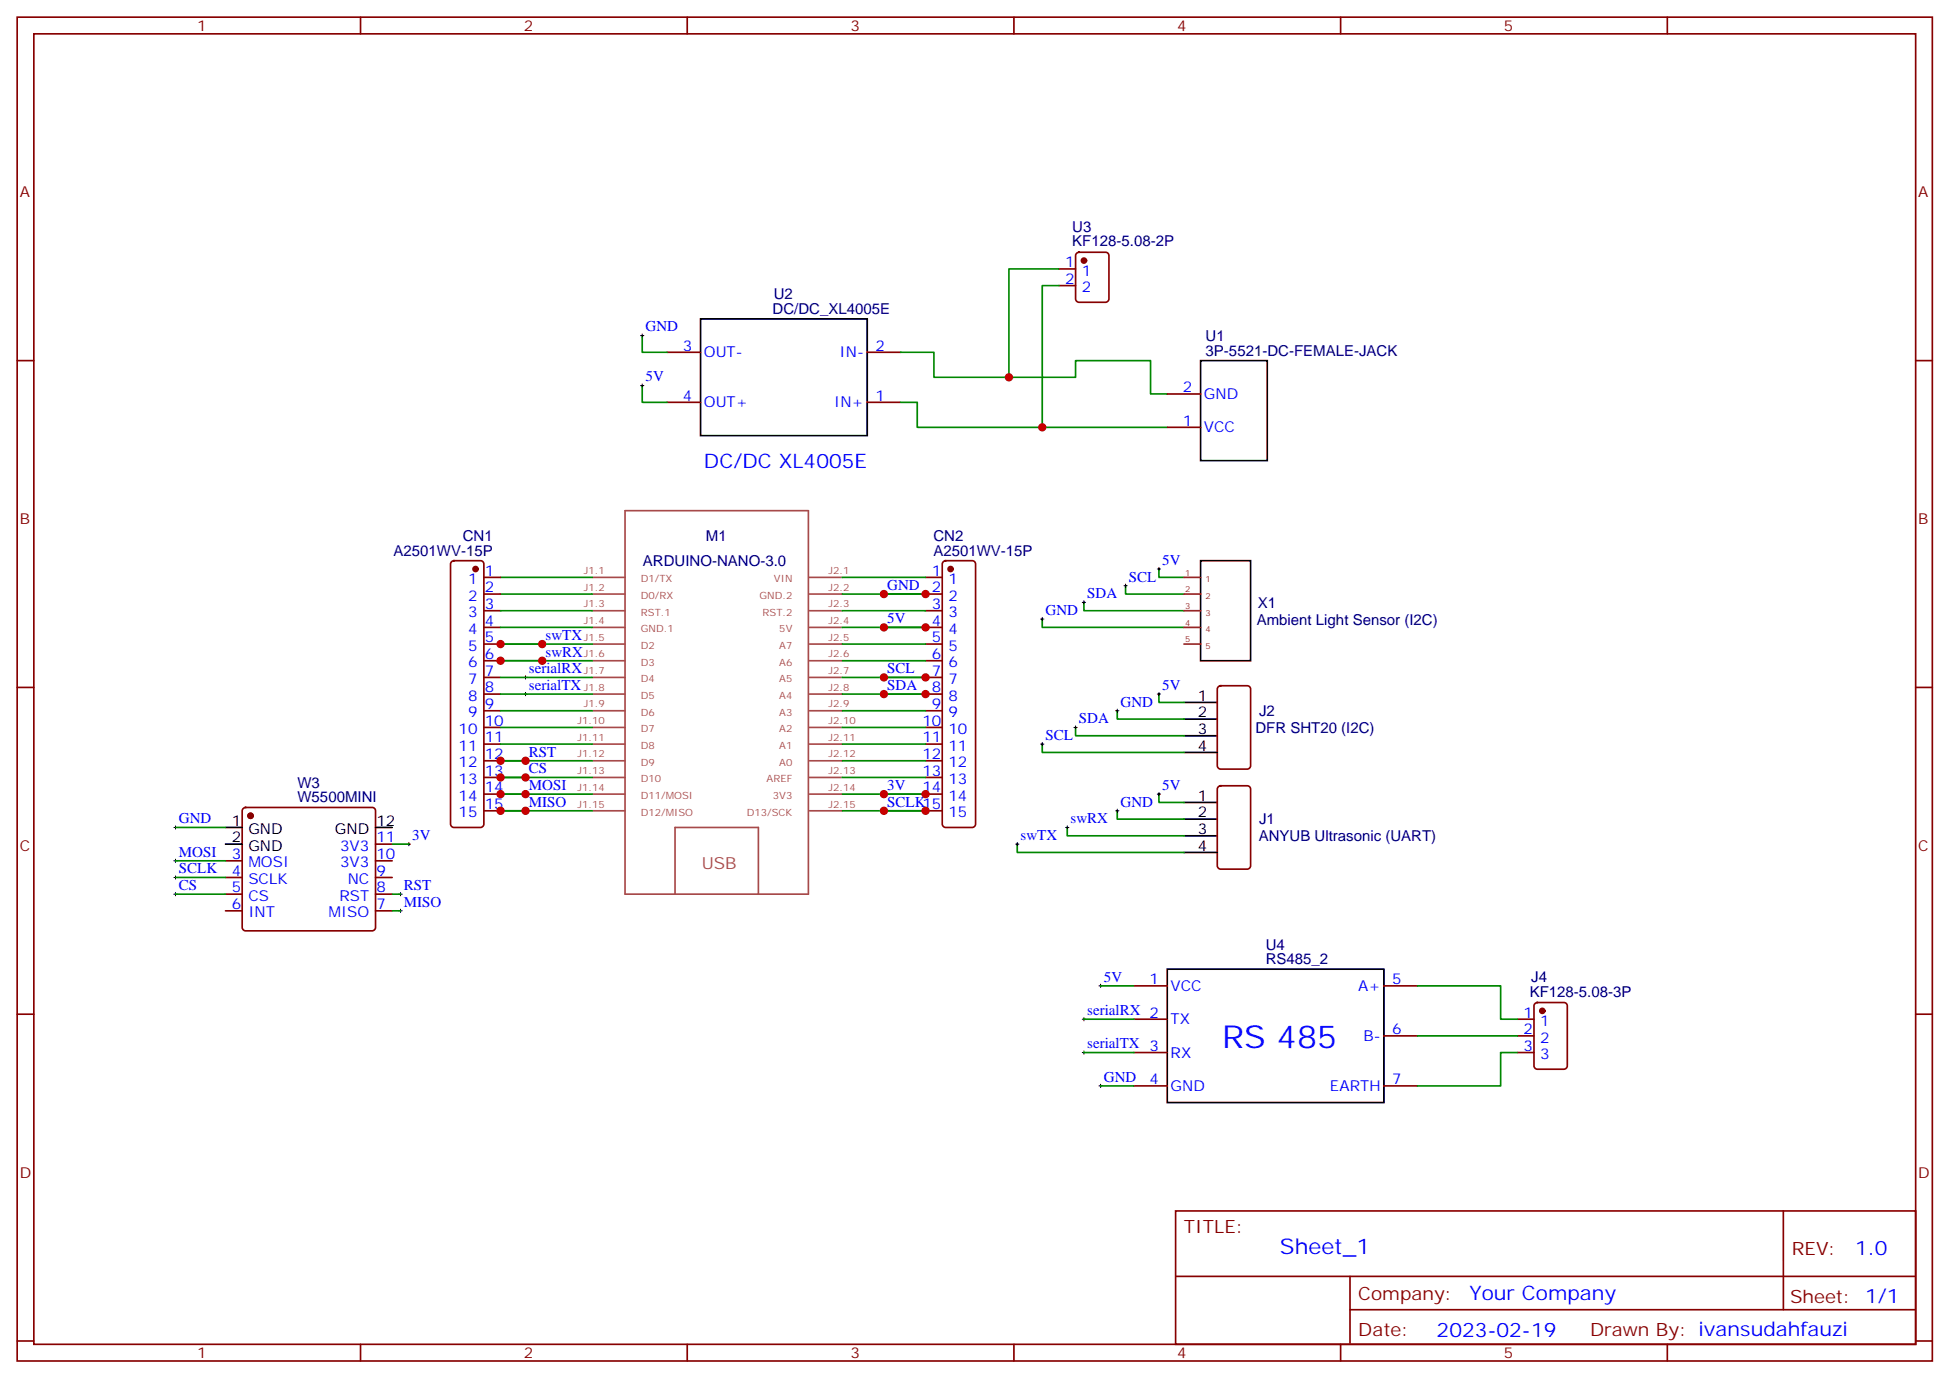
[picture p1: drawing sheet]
<svg xmlns="http://www.w3.org/2000/svg" width="413mm" height="292mm" viewBox="0 0 413 292" stroke-linecap="round" stroke-linejoin="round" font-family="sans-serif">
<g fill="none" stroke="#870000" stroke-width=".35">
<path d="M3.6 3.6h405.4v284.4h-405.4zM7.2 7.2h398.2v277.2h-398.2zM76.3 3.6v3.6M145.5 3.6v3.6M214.6 3.6v3.6M283.7 3.6v3.6M352.9 3.6v3.6M224.1 56.9h3.5M227.9 53.6l.5-.2h5.6a.71 .71 0 0 1 .7 .7v9.2a.76 .76 0 0 1-.7 .7h-5.6a.76 .76 0 0 1-.8-.7v-9.2zM3.6 76.3h3.6M141.2 74.5h7.1M183.6 74.5h7"/>
<path d="M224.1 60.4h3.5M405.4 76.3h3.6M141.2 85.1h7.1M183.6 85.1h7M247.1 90.4h7M247.1 83.4h7M95.6 118.8l.5-.2h5.6a.71 .71 0 0 1 .7 .7v55.1a.76 .76 0 0 1-.7 .7h-5.6a.76 .76 0 0 1-.7-.7v-55.1zM199.7 118.8l.4-.2h5.7a.71 .71 0 0 1 .7 .7v55.1a.76 .76 0 0 1-.7 .7h-5.7a.76 .76 0 0 1-.7-.7v-55.1zM102.4 122.2h3.5M102.4 125.7h3.5M102.4 129.2h3.5M102.4 132.8h3.5"/>
<path d="M102.4 136.3h3.5M102.4 139.8h3.5M195.9 122.2h3.5M195.9 125.7h3.5M195.9 129.2h3.5M195.9 132.8h3.5M195.9 136.3h3.5M195.9 139.8h3.5M3.6 145.5h3.6M102.4 143.3h3.5M102.4 146.9h3.5M102.4 150.4h3.5"/>
<path d="M102.4 153.9h3.5M102.4 157.4h3.5M195.9 143.3h3.5M195.9 146.9h3.5M195.9 150.4h3.5M195.9 153.9h3.5M195.9 157.4h3.5M257.9 145.3l.4-.2h5.7a.71 .71 0 0 1 .7 .7v16.2a.76 .76 0 0 1-.7 .7h-5.7a.76 .76 0 0 1-.7-.7v-16.2zM405.4 145.5h3.6M51.5 171.1l.5-.2h26.8a.71 .71 0 0 1 .7 .7v24.7a.76 .76 0 0 1-.7 .7h-26.8a.76 .76 0 0 1-.7-.7v-24.7zM79.5 178.6h3.5M102.4 161h3.5"/>
<path d="M102.4 164.5h3.5M102.4 168h3.5M102.4 171.6h3.5M195.9 161h3.5M195.9 164.5h3.5M195.9 168h3.5M195.9 171.6h3.5M257.9 166.5l.4-.2h5.7a.71 .71 0 0 1 .7 .7v16.2a.76 .76 0 0 1-.7 .7h-5.7a.76 .76 0 0 1-.7-.7v-16.2zM47.7 182.1h3.6M47.7 185.7h3.6M47.7 189.2h3.6M47.7 192.7h3.6"/>
<path d="M79.5 182.1h3.5M79.5 185.7h3.5M79.5 189.2h3.5M79.5 192.7h3.5M3.6 214.6h3.6M240 208.6h7.1M240 215.7h7.1M292.9 208.6h7.1M292.9 219.2h7.1M321.1 215.7h3.6M321.1 219.2h3.6M324.9 212.3l.5-.2h5.6a.71 .71 0 0 1 .7 .7v12.7a.76 .76 0 0 1-.7 .7h-5.6a.76 .76 0 0 1-.7-.7v-12.7z"/>
<path d="M405.4 214.6h3.6M240 222.7h7.1M240 229.8h7.1M292.9 229.8h7.1M321.1 222.7h3.6M248.8 256.2h156.6v28.2h-156.6zM377.4 256.2v20.9M248.8 270.1h156.5M285.7 277.1h119.6M285.7 270.1v14.1M3.6 283.7h3.6M76.3 284.4v3.6"/>
<path d="M145.5 284.4v3.6M214.6 284.4v3.6M283.7 284.4v3.6M352.9 284.4v3.6M405.4 283.7h3.6"/>
</g>
<g fill="none" stroke="#a64a4a" stroke-width=".35">
<path d="M132.3 108.1h38.8v81.1h-38.8zM125.3 122.2h7M125.3 125.7h7M125.3 129.2h7M125.3 132.8h7M125.3 136.3h7M125.3 139.8h7M171.3 122.2h7M171.3 125.7h7M171.3 129.2h7M171.3 132.8h7M171.3 136.3h7"/>
<path d="M171.3 139.8h7M125.3 143.3h7M125.3 146.9h7M125.3 150.4h7M125.3 153.9h7M125.3 157.4h7M171.3 143.3h7M171.3 146.9h7M171.3 150.4h7M171.3 153.9h7M171.3 157.4h7M125.3 161h7"/>
<path d="M125.3 164.5h7M125.3 168h7M125.3 171.6h7M171.3 161h7M171.3 164.5h7M171.3 168h7M171.3 171.6h7M142.9 189.2v-14.1h17.6v14.1"/>
</g>
<g fill="none" stroke="#000" stroke-width=".35">
<path d="M148.3 67.5h35.3v24.7h-35.3zM254.1 76.3h14.1v21.2h-14.1zM254.1 118.6h10.6v21.2h-10.6zM250.6 155.7h7M250.6 152.2h7M250.6 148.6h7M250.6 159.2h7M47.7 175.1h3.6M47.7 178.6h3.6M79.5 175.1h3.5M250.6 176.8h7M250.6 173.3h7"/>
<path d="M250.6 169.8h7M250.6 180.4h7M247.1 205.1h45.8v28.2h-45.8z"/>
</g>
<g fill="none" stroke="#008700" stroke-width=".35">
<path d="M224.1 56.9h-10.6v22.9M135.9 71v3.5h5.3M190.6 74.5h7.1v5.3h29.9v-3.5h15.9v7.1h3.6M224.1 60.4h-3.5v30M135.9 81.6v3.5h5.3M190.6 85.1h3.5v5.3h53M105.9 122.2h19.4M105.9 125.7h19.4M105.9 132.8h19.4M105.9 136.3h19.4M105.9 139.8h19.4M105.9 129.2h19.4"/>
<path d="M178.3 122.2h17.6M178.3 125.7h17.6M178.3 132.8h17.6M178.3 136.3h17.6M178.3 139.8h17.6M178.3 129.2h17.6M220.6 131v1.8h30M229.4 127.5v1.7h21.2M238.2 123.9v1.8h12.4M245.3 120.4v1.8h5.3M105.9 143.3h19.4M105.9 146.9h19.4"/>
<path d="M105.9 150.4h19.4M105.9 153.9h19.4M105.9 157.4h19.4M178.3 143.3h17.6M178.3 146.9h17.6M178.3 150.4h17.6M178.3 153.9h17.6M178.3 157.4h17.6M220.6 157.4v1.8h30M227.6 153.9v1.8h23M236.5 150.4v1.8h14.1M245.3 146.9v1.7h5.3"/>
<path d="M37.1 175.1h10.6M83 178.6h3.5M105.9 168h19.4M105.9 171.6h19.4M105.9 161h19.4M105.9 164.5h19.4M178.3 168h17.6M178.3 171.6h17.6M178.3 161h17.6M178.3 164.5h17.6M215.3 178.6v1.8h35.3M225.9 175.1v1.7h24.7"/>
<path d="M236.5 171.6v1.7h14.1M245.3 168v1.8h5.3M37.1 182.1h10.6M37.1 185.7h10.6M37.1 189.2h10.6M83 189.2h1.8M83 192.7h1.8M229.4 215.7h10.6M232.9 208.6h7.1M300 208.6h17.6v7.1h3.5M300 219.2h21.1M229.4 222.7h10.6"/>
<path d="M232.9 229.8h7.1M321.1 222.7h-3.5v7.1h-17.6"/>
</g>
<path d="M250.6 132.8h3.5M250.6 129.2h3.5M250.6 125.7h3.5M250.6 122.2h3.5M250.6 136.3h3.5" fill="none" stroke="#8c2424" stroke-width=".35"/>
<g fill="none" stroke="#000" stroke-width=".21">
<path d="M135.6 71h.7M135.9 70.7v.7M135.6 81.6h.7M135.9 81.2v.8M114.4 139.8h.7M114.4 136.3h.7M114.8 135.9v.7M114.8 139.5v.7M186.7 132.8h.7M186.7 125.7h.7M187.1 125.3v.7M187.1 132.4v.7"/>
<path d="M220.2 131h.7M220.6 130.6v.7M229.1 127.5h.7M229.4 127.1v.7M237.9 123.9h.7M238.2 123.6v.7M244.9 120.4h.7M245.3 120.1v.7M110.9 146.9h.7M110.9 143.3h.7M111.2 143v.7M111.2 146.5v.7"/>
<path d="M186.7 146.9h.7M186.7 143.3h.7M187.1 143v.7M187.1 146.5v.7M220.2 157.4h.7M220.6 157.1v.7M227.3 153.9h.7M227.6 153.6v.7M236.1 150.4h.7M236.5 150v.7M244.9 146.9h.7M245.3 146.5v.7"/>
<path d="M36.8 175.1h.7M37.1 174.7v.7M86.2 178.6h.7M86.5 178.3v.7M110.9 168h.7M110.9 171.6h.7M110.9 164.5h.7M110.9 161h.7M111.2 160.6v.7M111.2 164.1v.8M111.2 167.7v.7M111.2 171.2v.7"/>
<path d="M186.7 168h.7M186.7 171.6h.7M187.1 167.7v.7M187.1 171.2v.7M214.9 178.6h.8M215.3 178.3v.7M225.5 175.1h.7M225.9 174.7v.7M236.1 171.6h.7M236.5 171.2v.7M244.9 168h.7M245.3 167.7v.7"/>
<path d="M36.8 189.2h.7M36.8 182.1h.7M36.8 185.7h.7M37.1 181.8v.7M37.1 185.3v.7M37.1 188.8v.7M84.4 189.2h.7M84.4 192.7h.7M84.8 188.8v.7M84.8 192.4v.7M229.1 215.7h.7M229.4 215.3v.7"/>
<path d="M232.6 208.6h.7M232.9 208.2v.8M229.1 222.7h.7M229.4 222.4v.7M232.6 229.8h.7M232.9 229.4v.7"/>
</g>
<g fill="#870000" stroke="#870000" stroke-width=".35">
<circle cx="53" cy="172.6" r=".53"/>
<circle cx="326.4" cy="213.9" r=".53"/>
<circle cx="100.6" cy="120.4" r=".53"/>
<circle cx="201.2" cy="120.4" r=".53"/>
<circle cx="229.4" cy="55.1" r=".53"/>
</g>
<g fill="#c00">
<circle cx="111.2" cy="161" r=".88"/>
<circle cx="111.2" cy="164.5" r=".88"/>
<circle cx="111.2" cy="168" r=".88"/>
<circle cx="111.2" cy="171.6" r=".88"/>
<circle cx="105.9" cy="136.3" r=".88"/>
<circle cx="105.9" cy="139.8" r=".88"/>
<circle cx="105.9" cy="161" r=".88"/>
<circle cx="105.9" cy="164.5" r=".88"/>
<circle cx="105.9" cy="168" r=".88"/>
<circle cx="105.9" cy="171.6" r=".88"/>
<circle cx="187.1" cy="125.7" r=".88"/>
<circle cx="187.1" cy="132.8" r=".88"/>
<circle cx="187.1" cy="143.3" r=".88"/>
<circle cx="187.1" cy="146.9" r=".88"/>
<circle cx="187.1" cy="168" r=".88"/>
<circle cx="187.1" cy="171.6" r=".88"/>
<circle cx="195.9" cy="125.7" r=".88"/>
<circle cx="195.9" cy="132.8" r=".88"/>
<circle cx="195.9" cy="143.3" r=".88"/>
<circle cx="195.9" cy="146.9" r=".88"/>
<circle cx="195.9" cy="168" r=".88"/>
<circle cx="195.9" cy="171.6" r=".88"/>
<circle cx="114.8" cy="136.3" r=".88"/>
<circle cx="114.8" cy="139.8" r=".88"/>
<circle cx="213.5" cy="79.8" r=".88"/>
<circle cx="220.6" cy="90.4" r=".88"/>
</g>
<text font-size="6.7" fill="#00f" x="258.7" y="221.8">RS 485</text>
<text font-size="4.6" fill="#00f" x="270.9" y="265.3">Sheet_1</text>
<g font-size="4.2" fill="#00f">
<text x="149" y="99">DC/DC XL4005E</text>
<text x="392.6" y="265.5">1.0</text>
<text x="311" y="275">Your Company</text>
<text x="304.1" y="282.9">2023-02-19</text>
</g>
<g font-size="3.9" fill="#800">
<text x="250.6" y="260.8">TITLE:</text>
<text x="379.2" y="265.5">REV:</text>
<text x="287.5" y="275">Company:</text>
<text x="378.9" y="275.6">Sheet: 1/1</text>
<text x="287.5" y="282.7">Date:</text>
<text x="336.5" y="282.8">Drawn By: ivansudahfauzi</text>
</g>
<text font-size="3.5" fill="#a54b4b" x="148.5" y="183.9">USB</text>
<g font-size="3.2" fill="#800">
<text x="41.7" y="6.6">1</text>
<text x="110.9" y="6.6">2</text>
<text x="180" y="6.6">3</text>
<text x="249.2" y="6.6">4</text>
<text x="318.3" y="6.6">5</text>
<text x="4.2" y="41.7">A</text>
<text x="406" y="41.7">A</text>
<text x="4.2" y="110.9">B</text>
<text x="406" y="110.9">B</text>
<text x="4.2" y="180">C</text>
<text x="406" y="180">C</text>
<text x="4.2" y="249.2">D</text>
<text x="406" y="249.2">D</text>
<text x="41.7" y="287.4">1</text>
<text x="110.9" y="287.4">2</text>
<text x="180" y="287.4">3</text>
<text x="249.2" y="287.4">4</text>
<text x="318.3" y="287.4">5</text>
</g>
<g font-size="3.2" fill="#000080">
<text x="227" y="52.2">KF128-5.08-2P</text>
<text x="227" y="49">U3</text>
<text x="163.8" y="63.2">U2</text>
<text x="163.5" y="66.4">DC/DC_XL4005E</text>
<text x="255.2" y="75.2">3P-5521-DC-FEMALE-JACK</text>
<text x="255.2" y="72.1">U1</text>
<text x="83.3" y="117.6">A2501WV-15P</text>
<text x="97.9" y="114.5">CN1</text>
<text x="136.1" y="119.8">ARDUINO-NANO-3.0</text>
<text x="149.4" y="114.5">M1</text>
<text x="197.5" y="117.6">A2501WV-15P</text>
<text x="197.5" y="114.5">CN2</text>
<text x="266.2" y="128.7">X1</text>
<text x="266" y="132.2">Ambient Light Sensor (I2C)</text>
<text x="265.7" y="155">DFR SHT20 (I2C)</text>
<text x="266.5" y="151.5">J2</text>
<text x="63" y="166.7">W3</text>
<text x="63" y="169.8">W5500MINI</text>
<text x="266.4" y="178">ANYUB Ultrasonic (UART)</text>
<text x="266.5" y="174.4">J1</text>
<text x="267.9" y="200.9">U4</text>
<text x="267.9" y="204">RS485_2</text>
<text x="324.1" y="207.8">J4</text>
<text x="323.8" y="211">KF128-5.08-3P</text>
</g>
<g font-size="3.2" fill="#00f">
<text x="225.5" y="56.6">1</text>
<text x="229" y="58.3">1</text>
<text x="225.5" y="60.1">2</text>
<text x="229" y="61.8">2</text>
<text x="136.6" y="70.1">GND</text>
<text x="144.5" y="74.2">3</text>
<text x="149" y="75.6">OUT-</text>
<text x="177.7" y="75.6">IN-</text>
<text x="185.3" y="74.2">2</text>
<text x="136.6" y="80.7">5V</text>
<text x="250.3" y="83">2</text>
<text x="144.5" y="84.8">4</text>
<text x="149" y="86.2">OUT+</text>
<text x="176.5" y="86.2">IN+</text>
<text x="185.3" y="84.8">1</text>
<text x="254.8" y="84.4">GND</text>
<text x="250.3" y="90.1">1</text>
<text x="254.8" y="91.5">VCC</text>
<text x="246" y="119.5">5V</text>
<text x="99.1" y="123.6">1</text>
<text x="102.6" y="121.8">1</text>
<text x="102.6" y="125.3">2</text>
<text x="187.8" y="124.8">GND</text>
<text x="197.2" y="121.8">1</text>
<text x="197.2" y="125.3">2</text>
<text x="200.7" y="123.6">1</text>
<text x="238.9" y="123">SCL</text>
<text x="99.1" y="127.1">2</text>
<text x="99.1" y="130.6">3</text>
<text x="102.6" y="128.9">3</text>
<text x="187.8" y="131.9">5V</text>
<text x="197.2" y="128.9">3</text>
<text x="200.7" y="127.1">2</text>
<text x="200.7" y="130.6">3</text>
<text x="221.3" y="130.1">GND</text>
<text x="230.1" y="126.6">SDA</text>
<text x="99.1" y="134.2">4</text>
<text x="99.1" y="137.7">5</text>
<text x="102.6" y="132.4">4</text>
<text x="102.6" y="135.9">5</text>
<text x="115.5" y="135.4">swTX</text>
<text x="197.2" y="132.4">4</text>
<text x="197.2" y="135.9">5</text>
<text x="200.7" y="134.2">4</text>
<text x="200.7" y="137.7">5</text>
<text x="99.1" y="141.2">6</text>
<text x="102.6" y="139.5">6</text>
<text x="102.6" y="143">7</text>
<text x="111.9" y="142.5">serialRX</text>
<text x="115.5" y="138.9">swRX</text>
<text x="187.8" y="142.5">SCL</text>
<text x="197.2" y="139.5">6</text>
<text x="197.2" y="143">7</text>
<text x="200.7" y="141.2">6</text>
<text x="99.1" y="144.7">7</text>
<text x="99.1" y="148.3">8</text>
<text x="102.6" y="146.5">8</text>
<text x="111.9" y="146">serialTX</text>
<text x="187.8" y="146">SDA</text>
<text x="197.2" y="146.5">8</text>
<text x="200.7" y="144.7">7</text>
<text x="200.7" y="148.3">8</text>
<text x="237.2" y="149.5">GND</text>
<text x="246" y="146">5V</text>
<text x="97.1" y="155.3">10</text>
<text x="99.1" y="151.8">9</text>
<text x="102.6" y="150">9</text>
<text x="102.6" y="153.6">10</text>
<text x="195.2" y="153.6">10</text>
<text x="197.2" y="150">9</text>
<text x="200.7" y="151.8">9</text>
<text x="200.7" y="155.3">10</text>
<text x="228.4" y="153">SDA</text>
<text x="97.1" y="158.9">11</text>
<text x="102.6" y="157.1">11</text>
<text x="102.6" y="160.6">12</text>
<text x="111.9" y="160.1">RST</text>
<text x="195.2" y="157.1">11</text>
<text x="195.2" y="160.6">12</text>
<text x="200.7" y="158.9">11</text>
<text x="221.3" y="156.6">SCL</text>
<text x="97.1" y="162.4">12</text>
<text x="97.1" y="165.9">13</text>
<text x="102.6" y="164.1">13</text>
<text x="102.6" y="167.7">14</text>
<text x="111.9" y="167.1">MOSI</text>
<text x="111.9" y="163.6">CS</text>
<text x="187.8" y="167.1">3V</text>
<text x="195.2" y="164.1">13</text>
<text x="195.2" y="167.7">14</text>
<text x="200.7" y="162.4">12</text>
<text x="200.7" y="165.9">13</text>
<text x="246" y="167.1">5V</text>
<text x="97.1" y="169.4">14</text>
<text x="97.1" y="173">15</text>
<text x="102.6" y="171.2">15</text>
<text x="111.9" y="170.7">MISO</text>
<text x="187.8" y="170.7">SCLK15</text>
<text x="200.7" y="169.4">14</text>
<text x="200.7" y="173">15</text>
<text x="237.2" y="170.7">GND</text>
<text x="37.9" y="174.2">GND</text>
<text x="79.7" y="178.3">11</text>
<text x="87.2" y="177.7">3V</text>
<text x="216" y="177.7">swTX</text>
<text x="226.6" y="174.2">swRX</text>
<text x="37.9" y="181.3">MOSI</text>
<text x="37.9" y="184.8">SCLK</text>
<text x="49.1" y="181.8">3</text>
<text x="49.1" y="185.3">4</text>
<text x="52.6" y="183.6">MOSI</text>
<text x="72" y="183.6">3V3</text>
<text x="72" y="180">3V3</text>
<text x="79.7" y="185.3">9</text>
<text x="79.7" y="181.8">10</text>
<text x="37.9" y="188.3">CS</text>
<text x="49.1" y="188.8">5</text>
<text x="52.6" y="187.1">SCLK</text>
<text x="52.6" y="190.6">CS</text>
<text x="71.8" y="190.6">RST</text>
<text x="73.6" y="187.1">NC</text>
<text x="79.7" y="188.8">8</text>
<text x="85.5" y="188.3">RST</text>
<text x="85.5" y="191.8">MISO</text>
<text x="49.1" y="192.4">6</text>
<text x="52.6" y="194.1">INT</text>
<text x="69.5" y="194.1">MISO</text>
<text x="79.7" y="192.4">7</text>
<text x="233.6" y="207.7">5V</text>
<text x="243.3" y="208.2">1</text>
<text x="247.8" y="209.7">VCC</text>
<text x="287.4" y="209.7">A+</text>
<text x="294.7" y="208.2">5</text>
<text x="230.1" y="214.8">serialRX 2</text>
<text x="322.5" y="215.3">1</text>
<text x="230.1" y="221.8">serialTX 3</text>
<text x="247.8" y="216.7">TX</text>
<text x="288.6" y="220.2">B-</text>
<text x="294.7" y="218.8">6</text>
<text x="322.5" y="218.8">2</text>
<text x="326" y="217.1">1</text>
<text x="326" y="220.6">2</text>
<text x="247.8" y="223.8">RX</text>
<text x="322.5" y="222.4">3</text>
<text x="326" y="224.1">3</text>
<text x="233.6" y="228.9">GND</text>
<text x="243.3" y="229.4">4</text>
<text x="247.8" y="230.8">GND</text>
<text x="281.5" y="230.8">EARTH</text>
<text x="294.7" y="229.4">7</text>
</g>
<g font-size="3.2">
<text x="253.5" y="148.3">1</text>
<text x="253.5" y="155.3">3</text>
<text x="253.5" y="151.8">2</text>
<text x="253.5" y="158.9">4</text>
<text x="253.5" y="173">2</text>
<text x="253.5" y="169.4">1</text>
<text x="49.1" y="174.7">1</text>
<text x="49.1" y="178.3">2</text>
<text x="52.6" y="176.5">GND</text>
<text x="70.9" y="176.5">GND</text>
<text x="79.7" y="174.7">12</text>
<text x="253.5" y="176.5">3</text>
<text x="52.6" y="180">GND</text>
<text x="253.5" y="180">4</text>
</g>
<g font-size="2.1" fill="#a54b4b">
<text x="123.6" y="121.5">J1.1</text>
<text x="123.6" y="125">J1.2</text>
<text x="135.6" y="123.2">D1/TX</text>
<text x="163.8" y="123.2">VIN</text>
<text x="175.4" y="121.5">J2.1</text>
<text x="175.4" y="125">J2.2</text>
<text x="123.6" y="128.5">J1.3</text>
<text x="135.6" y="126.7">D0/RX</text>
<text x="135.6" y="130.3">RST.1</text>
<text x="160.8" y="126.7">GND.2</text>
<text x="161.4" y="130.3">RST.2</text>
<text x="175.4" y="128.5">J2.3</text>
<text x="123.6" y="132.1">J1.4</text>
<text x="123.6" y="135.6">J1.5</text>
<text x="135.6" y="133.8">GND.1</text>
<text x="135.6" y="137.3">D2</text>
<text x="164.9" y="133.8">5V</text>
<text x="164.9" y="137.3">A7</text>
<text x="175.4" y="132.1">J2.4</text>
<text x="175.4" y="135.6">J2.5</text>
<text x="123.6" y="139.1">J1.6</text>
<text x="123.6" y="142.6">J1.7</text>
<text x="135.6" y="140.8">D3</text>
<text x="164.9" y="140.8">A6</text>
<text x="175.4" y="139.1">J2.6</text>
<text x="175.4" y="142.6">J2.7</text>
<text x="123.6" y="146.2">J1.8</text>
<text x="123.6" y="149.7">J1.9</text>
<text x="135.6" y="144.4">D4</text>
<text x="135.6" y="147.9">D5</text>
<text x="164.9" y="144.4">A5</text>
<text x="164.9" y="147.9">A4</text>
<text x="175.4" y="146.2">J2.8</text>
<text x="175.4" y="149.7">J2.9</text>
<text x="122.2" y="153.2">J1.10</text>
<text x="135.6" y="151.4">D6</text>
<text x="135.6" y="155">D7</text>
<text x="164.9" y="151.4">A3</text>
<text x="164.9" y="155">A2</text>
<text x="175.4" y="153.2">J2.10</text>
<text x="122.2" y="156.7">J1.11</text>
<text x="122.2" y="160.3">J1.12</text>
<text x="135.6" y="158.5">D8</text>
<text x="164.9" y="158.5">A1</text>
<text x="175.4" y="156.7">J2.11</text>
<text x="175.4" y="160.3">J2.12</text>
<text x="122.2" y="163.8">J1.13</text>
<text x="122.2" y="167.3">J1.14</text>
<text x="135.6" y="162">D9</text>
<text x="135.6" y="165.5">D10</text>
<text x="162.3" y="165.5">AREF</text>
<text x="164.9" y="162">A0</text>
<text x="175.4" y="163.8">J2.13</text>
<text x="175.4" y="167.3">J2.14</text>
<text x="122.2" y="170.9">J1.15</text>
<text x="135.6" y="169.1">D11/MOSI</text>
<text x="135.6" y="172.6">D12/MISO</text>
<text x="158.1" y="172.6">D13/SCK</text>
<text x="163.6" y="169.1">3V3</text>
<text x="175.4" y="170.9">J2.15</text>
</g>
<g font-size="1.8" fill="#8d2323">
<text x="250.9" y="125.3">2</text>
<text x="250.9" y="121.8">1</text>
<text x="255.2" y="123.2">1</text>
<text x="250.9" y="128.9">3</text>
<text x="255.2" y="130.3">3</text>
<text x="255.2" y="126.8">2</text>
<text x="250.9" y="132.4">4</text>
<text x="250.9" y="135.9">5</text>
<text x="255.2" y="133.8">4</text>
<text x="255.2" y="137.3">5</text>
</g>
</svg>
